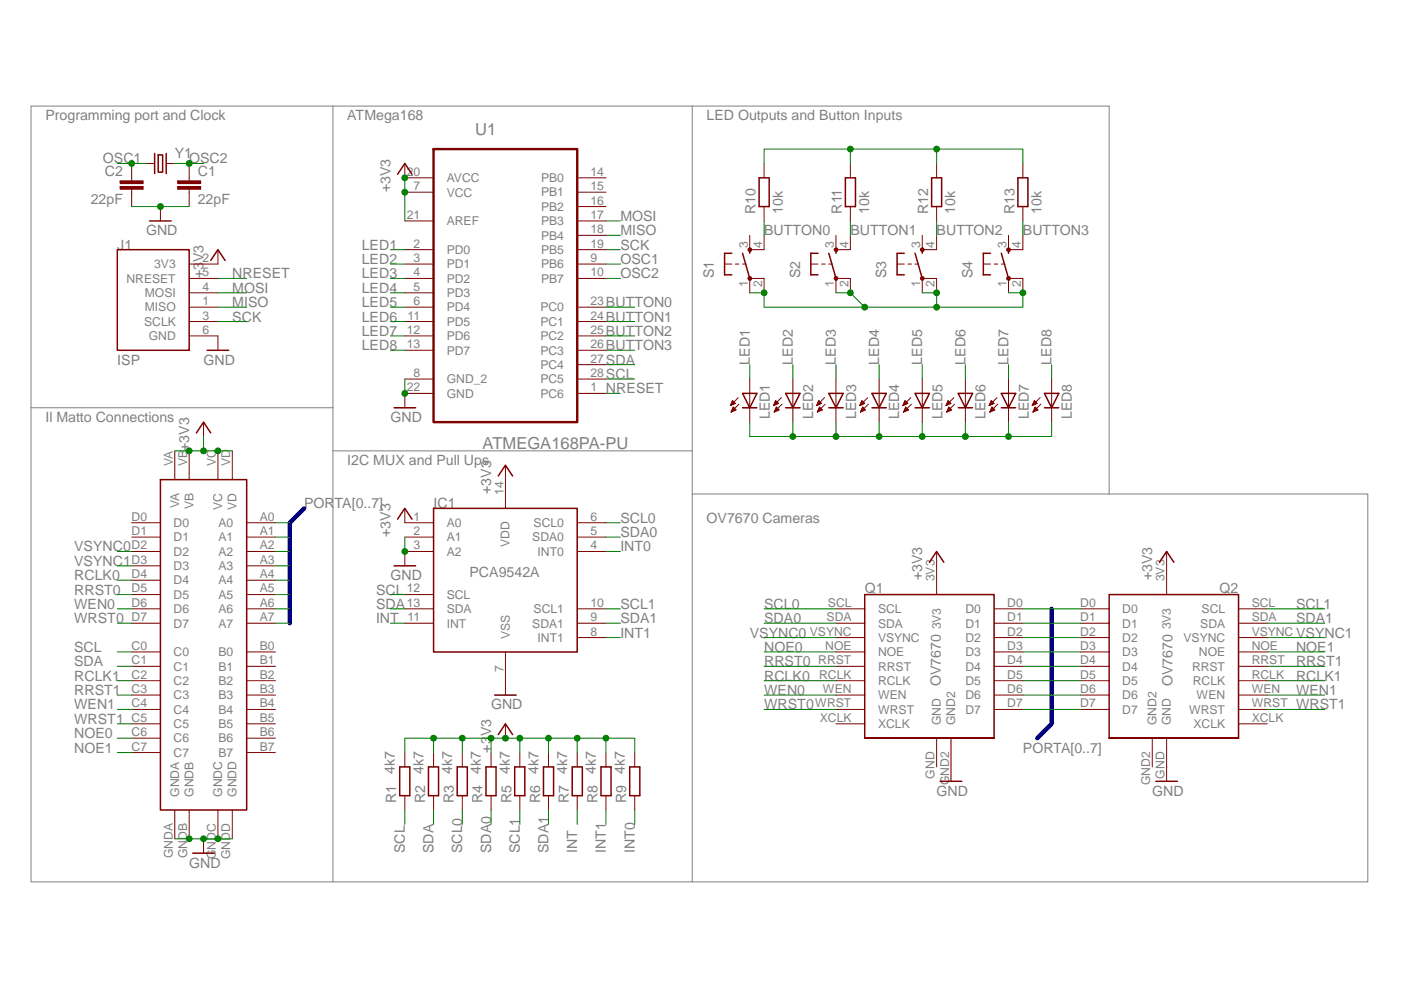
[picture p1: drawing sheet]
<svg xmlns="http://www.w3.org/2000/svg" width="297mm" height="210mm" viewBox="0 0 297 210" stroke-linecap="round" stroke-linejoin="round" font-family="sans-serif">
<path d="M70.6 22.5v64M146.8 22.5v73.1M6.6 86.5v100.5h283.4v-82.2h-54.8M6.6 86.5v-64h228.6v82.3M6.6 86.5h64M70.6 86.5v100.5M70.6 95.6h76.2v91.4M146.8 104.8h88.4" fill="none" stroke="#808080" stroke-width=".21"/>
<g fill="none" stroke="#800000" stroke-width=".21">
<path d="M31 34.7h1.8M35.2 34.7h1.9M85.8 37.7h6.1M122.4 37.7h6.1M40.1 56h6.1M40.1 59.1h6.1M85.8 40.8h6.1M85.8 46.9h6.1M85.8 53h6.1M85.8 56h6.1M85.8 59.1h6.1M122.4 40.8h6.1"/>
<path d="M122.4 46.9h6.1M122.4 53h6.1M122.4 56h6.1M122.4 59.1h6.1M122.4 43.8h6.1M122.4 49.9h6.1M153.6 56h1.5M155.9 56h.8M157.4 56h.8M159 53h3M159 59.1h3M40.1 62.1h6.1"/>
<path d="M40.1 65.2h6.1M40.1 68.2h6.1M40.1 71.2h6.1M85.8 62.1h6.1M85.8 65.2h6.1M85.8 68.2h6.1M85.8 71.2h6.1M85.8 74.3h6.1M122.4 65.2h6.1M122.4 68.2h6.1M122.4 71.2h6.1M122.4 74.3h6.1"/>
<path d="M122.4 77.3h6.1M37.1 95.6v6.1M40.1 95.6v6.1M46.2 95.6v6.1M49.3 95.6v6.1M85.8 80.4h6.1M85.8 83.4h6.1M122.4 80.4h6.1M122.4 83.4h6.1M27.9 110.9h6.1M27.9 113.9h6.1M27.9 117h6.1"/>
<path d="M52.3 110.9h6.1M52.3 113.9h6.1M52.3 117h6.1M85.8 110.9h6.1M85.8 113.9h6.1M85.8 117h6.1M107.2 101.7v6.1M122.4 110.9h6.1M122.4 113.9h6.1M122.4 117h6.1M27.9 120h6.1M27.9 123.1h6.1"/>
<path d="M27.9 126.1h6.1M27.9 129.1h6.1M27.9 132.2h6.1M27.9 138.3h6.1M52.3 120h6.1M52.3 123.1h6.1M52.3 126.1h6.1M52.3 129.1h6.1M52.3 132.2h6.1M52.3 138.3h6.1M85.8 126.1h6.1M85.8 129.1h6.1"/>
<path d="M85.8 132.2h6.1M107.2 138.3v6.1M122.4 129.1h6.1M122.4 132.2h6.1M122.4 135.2h6.1M177.2 138.3h6.1M177.2 132.2h6.1M177.2 129.1h6.1M177.2 135.2h6.1M198.6 120v6.1M210.8 129.1h6.1M210.8 132.2h6.1"/>
<path d="M210.8 138.3h6.1M210.8 135.2h6.1M229.1 129.1h6.1M229.1 132.2h6.1M229.1 138.3h6.1M229.1 135.2h6.1M247.4 120v6.1M262.6 129.1h6.1M262.6 132.2h6.1M262.6 138.3h6.1M262.6 135.2h6.1M27.9 141.3h6.1"/>
<path d="M27.9 144.4h6.1M27.9 147.4h6.1M27.9 150.5h6.1M27.9 153.5h6.1M27.9 156.6h6.1M27.9 159.6h6.1M52.3 141.3h6.1M52.3 144.4h6.1M52.3 147.4h6.1M52.3 150.5h6.1M52.3 153.5h6.1M52.3 156.6h6.1"/>
<path d="M52.3 159.6h6.1M177.2 150.5h6.1M177.2 153.5h6.1M177.2 141.3h6.1M177.2 144.4h6.1M177.2 147.4h6.1M198.6 156.6v6.1M201.6 156.6v6.1M210.8 141.3h6.1M210.8 144.4h6.1M210.8 147.4h6.1M210.8 150.5h6.1"/>
<path d="M229.1 141.3h6.1M229.1 144.4h6.1M229.1 147.4h6.1M229.1 150.5h6.1M244.3 156.6v6.1M247.4 156.6v6.1M262.6 141.3h6.1M262.6 144.4h6.1M262.6 147.4h6.1M262.6 150.5h6.1M262.6 153.5h6.1M37.1 171.8v6.1"/>
<path d="M40.1 171.8v6.1M46.2 171.8v6.1M49.3 171.8v6.1"/>
</g>
<path d="M91.9 31.6h30.5v57.9h-30.5z" fill="none" stroke="#800000" stroke-width=".51"/>
<g fill="none" stroke="#800000" stroke-width=".32">
<path d="M32.8 32.6v4.2M33.5 32.9h1v3.6h-1zM35.2 32.6v4.2M24.9 53h15.2v21.3h-15.2zM155.1 53.7h-1.5v4.6h1.5M157.4 53.7l1.6 5.4M159 53v.7M34 101.7h18.3v70.1h-18.3zM91.9 107.8h30.5v30.5h-30.5zM183.3 156.6v-30.5h27.5v30.5M183.3 156.6h27.5h-27.5M235.2 156.6v-30.5h27.4v30.5"/>
<path d="M262.6 156.6h-27.4h27.4"/>
</g>
<path d="M158.7 58.8l.5-.1a.42 .42 0 0 1 .1 .5 .42 .42 0 0 1-.3 .3l-.3-.2z" fill-rule="evenodd" fill="#800000"/>
<path d="M158.7 58.8l.5-.1a.42 .42 0 0 1 .1 .5 .42 .42 0 0 1-.3 .3l-.3-.2z" fill="none" stroke="#800000" stroke-width=".21"/>
<path d="M158.7 52.7l.5-.1a.42 .42 0 0 1 .1 .5 .42 .42 0 0 1-.3 .3l-.3-.2z" fill-rule="evenodd" fill="#800000"/>
<path d="M158.7 52.7l.5-.1a.42 .42 0 0 1 .1 .5 .42 .42 0 0 1-.3 .3l-.3-.2zM159 49.9v3.1M159 59.1v3M162 49.9v3.1M162 59.1v3M171.9 56h1.5M174.2 56h.8M175.7 56h.8M177.2 53h3.1M177.2 59.1h3.1" fill="none" stroke="#800000" stroke-width=".21"/>
<path d="M173.4 53.7h-1.5v4.6h1.5M175.7 53.7l1.5 5.4M177.2 53v.7" fill="none" stroke="#800000" stroke-width=".32"/>
<path d="M176.9 58.8l.4-.1 .3 .1-.1 .5-.2 .1-.4-.1z" fill-rule="evenodd" fill="#800000"/>
<path d="M176.9 58.8l.4-.1 .3 .1-.1 .5-.2 .1-.4-.1z" fill="none" stroke="#800000" stroke-width=".21"/>
<path d="M176.9 52.7l.4-.1 .3 .1-.1 .5-.2 .2-.4-.2z" fill-rule="evenodd" fill="#800000"/>
<path d="M176.9 52.7l.4-.1 .3 .1-.1 .5-.2 .2-.4-.2zM177.2 49.9v3.1M177.2 59.1v3M180.3 49.9v3.1M180.3 59.1v3M190.2 56h1.5M192.5 56h.7M194 56h.8M195.5 53h3.1M195.5 59.1h3.1" fill="none" stroke="#800000" stroke-width=".21"/>
<path d="M191.7 53.7h-1.5v4.6h1.5M194 53.7l1.5 5.4M195.5 53v.7" fill="none" stroke="#800000" stroke-width=".32"/>
<path d="M195.2 58.8l.4-.1 .3 .1-.1 .5-.2 .1-.4-.1z" fill-rule="evenodd" fill="#800000"/>
<path d="M195.2 58.8l.4-.1 .3 .1-.1 .5-.2 .1-.4-.1z" fill="none" stroke="#800000" stroke-width=".21"/>
<path d="M195.2 52.7l.4-.1 .3 .1-.1 .5-.2 .2-.4-.2z" fill-rule="evenodd" fill="#800000"/>
<path d="M195.2 52.7l.4-.1 .3 .1-.1 .5-.2 .2-.4-.2zM195.5 49.9v3.1M195.5 59.1v3M198.6 49.9v3.1M198.6 59.1v3M208.5 56h1.5M210.8 56h.7M212.3 56h.8M213.8 53h3.1M213.8 59.1h3.1" fill="none" stroke="#800000" stroke-width=".21"/>
<path d="M210 53.7h-1.5v4.6h1.5M212.3 53.7l1.5 5.4M213.8 53v.7" fill="none" stroke="#800000" stroke-width=".32"/>
<path d="M213.5 58.8l.4-.1 .2 .1v.5l-.2 .1-.4-.1z" fill-rule="evenodd" fill="#800000"/>
<path d="M213.5 58.8l.4-.1 .2 .1v.5l-.2 .1-.4-.1z" fill="none" stroke="#800000" stroke-width=".21"/>
<path d="M213.5 52.7l.4-.1 .2 .1v.5l-.2 .2-.4-.2z" fill-rule="evenodd" fill="#800000"/>
<g fill="none" stroke="#800000" stroke-width=".21">
<path d="M40.1 37.7v.6M85.8 34.7v3M162 34.7v3M180.3 34.7v3M198.6 34.7v3M216.9 34.7v3M40.1 40.2v.6M46.2 53v3M162 43.8v3.1M180.3 43.8v3.1M198.6 43.8v3.1M213.5 52.7l.4-.1 .2 .1v.5l-.2 .2-.4-.2z"/>
<path d="M213.8 49.9v3.1M213.8 59.1v3M216.9 43.8v3.1M216.9 49.9v3.1M216.9 59.1v3M46.2 71.2v3.1M43.2 89.5v3.1M85.8 83.4v3.1M107.2 98.7v3M154.9 85.9h.3M155 85.7h.5M155 85.6h.9"/>
<path d="M155.1 87.2h.3M155.1 85.4h.7M155.1 87.1h.6M155.2 85.3h.4M155.2 87h.9M155.2 85.1h.3M155.3 86.8h.6M155.3 85h.1M155.3 85l.6 .6-1 .4zM155.3 86.6h.5M155.4 86.5h.2M155.4 86.3h.1"/>
<path d="M156.5 84.3l-1.6 1.7M156.7 85.7l-1.7 1.7 .5-1.1 .6 .7-1.1 .4M159 80.4v9.1M164.1 85.9h.2M164.1 85.7h.6M164.2 85.6h.8M164.2 87.2h.3M164.3 85.4h.6M164.3 87.1h.5M164.3 85.3h.5M164.3 87h.9M164.4 85.1h.2"/>
<path d="M164.4 86.8h.7M164.4 85h.1M164.4 85l.7 .6-1.1 .4zM164.5 86.6h.4M164.5 86.5h.3M164.6 86.3h.1M164.6 86.3l.6 .7-1.1 .4zM165.7 84.3l-1.7 1.7M165.8 85.7l-1.7 1.7M168.1 80.4v9.1M173.2 85.9h.3M173.3 85.7h.5"/>
<path d="M173.3 85.6h.9M173.4 87.2h.2M173.4 85.4h.7M173.4 87.1h.6M173.5 85.3h.4M173.5 87h.8M173.5 85.1h.3M173.5 86.8h.7M173.6 85h.1M173.6 85l.6 .6-1.1 .4zM173.6 86.6h.5M173.7 86.5h.2"/>
<path d="M173.7 86.3h.1M174.8 84.3l-1.7 1.7M175 85.7l-1.7 1.7 .5-1.1 .5 .7-1 .4M177.2 80.4v9.1M182.3 85.9h.3M182.4 85.7h.6M182.5 85.6h.8M182.5 87.2h.3M182.5 85.4h.7M182.6 87.1h.5M182.6 85.3h.5M182.6 87h.9"/>
<path d="M182.7 85.1h.2M182.7 86.8h.6M182.7 85h.1M182.7 85l.6 .6-1 .4zM182.7 86.6h.5M182.8 86.5h.2M182.9 86.3h.1M182.9 86.3l.6 .7-1.1 .4zM184 84.3l-1.7 1.7M184.1 85.7l-1.7 1.7M186.4 80.4v9.1M191.5 85.9h.2"/>
<path d="M191.6 85.7h.5M191.6 85.6h.8M191.6 87.2h.3M191.7 85.4h.7M191.7 87.1h.6M191.7 85.3h.5M191.8 87h.8M191.8 85.1h.2M191.8 86.8h.7M191.9 85h.1M191.9 85l.6 .6-1.1 .4zM191.9 86.6h.4"/>
<path d="M192 86.5h.2M192 86.3h.1M193.1 84.3l-1.7 1.7M193.2 85.7l-1.6 1.7 .4-1.1 .6 .7-1 .4M195.5 80.4v9.1M200.6 85.9h.3M200.7 85.7h.5M200.8 85.6h.8M200.8 87.2h.3M200.8 85.4h.7M200.8 87.1h.6M200.9 85.3h.4"/>
<path d="M200.9 87h.9M201 85.1h.2M201 86.8h.6M201 85h.1M201 85l.6 .6-1 .4zM201 86.6h.5M201.1 86.5h.2M201.2 86.3h.1M201.2 86.3l.6 .7-1.1 .4zM202.2 84.3l-1.6 1.7M202.4 85.7l-1.7 1.7M204.7 80.4v9.1"/>
<path d="M209.8 85.9h.2M209.8 85.7h.6M209.9 85.6h.8M209.9 87.2h.3M210 85.4h.6M210 87.1h.6M210 85.3h.5M210.1 87h.8M210.1 85.1h.2M210.1 86.8h.7M210.2 85h.1M210.2 85l.6 .6-1.1 .4z"/>
<path d="M210.2 86.6h.4M210.2 86.5h.3M210.3 86.3h.1M211.4 84.3l-1.7 1.7M211.5 85.7l-1.6 1.7 .4-1.1 .6 .7-1 .4M213.8 80.4v9.1M218.9 85.9h.3M219 85.7h.5M219 85.6h.9M219.1 87.2h.2M219.1 85.4h.7M219.1 87.1h.6"/>
<path d="M219.2 85.3h.4M219.2 87h.9M219.2 85.1h.3M219.3 86.8h.6M219.3 85h.1M219.3 85l.6 .6-1.1 .4zM219.3 86.6h.5M219.4 86.5h.2M219.5 86.3h.1M219.5 86.3l.6 .7-1.1 .4zM220.5 84.3l-1.7 1.7M220.7 85.7l-1.7 1.7"/>
<path d="M223 80.4v9.1M85.8 107.8v3.1M85.8 117v3M198.6 117v3M247.4 117v3M85.8 159.6v3.1M91.9 159.6v3.1M98 159.6v3.1M104.1 159.6v3.1M107.2 144.4v3M107.2 153.5v3.1M110.2 159.6v3.1"/>
<path d="M116.3 159.6v3.1M122.4 159.6v3.1M128.5 159.6v3.1M134.6 159.6v3.1M43.2 177.9v3.1M85.8 168.8v3M91.9 168.8v3M98 168.8v3M104.1 168.8v3M110.2 168.8v3M116.3 168.8v3M122.4 168.8v3"/>
<path d="M128.5 168.8v3M134.6 168.8v3M201.6 162.7v3M247.4 162.7v3"/>
</g>
<g fill="none" stroke="#800000" stroke-width=".32">
<path d="M84.3 37l1.5-2.3 1.6 2.3M160.9 37.7h2.2v6.1h-2.2zM179.2 37.7h2.2v6.1h-2.2zM197.5 37.7h2.1v6.1h-2.1zM215.8 37.7h2.1v6.1h-2.1zM44.7 55.2l1.5-2.2 1.5 2.2M43.9 74.3h4.6M41.6 91.8l1.6-2.3 1.5 2.3M83.5 86.5h4.6M157.4 83.4h3.1l-1.5 3.1zM157.4 86.5h3.1M166.6 83.4h3l-1.5 3.1z"/>
<path d="M166.6 86.5h3M175.7 83.4h3.1l-1.6 3.1zM175.7 86.5h3.1M184.9 83.4h3l-1.5 3.1zM184.9 86.5h3M194 83.4h3.1l-1.6 3.1zM194 86.5h3.1M203.2 83.4h3l-1.5 3.1zM203.2 86.5h3M212.3 83.4h3l-1.5 3.1zM212.3 86.5h3M221.4 83.4h3.1l-1.5 3.1z"/>
<path d="M221.4 86.5h3.1M84.3 110.1l1.5-2.3 1.6 2.3M105.6 101l1.6-2.3 1.5 2.3M197.1 119.3l1.5-2.3 1.5 2.3M245.8 119.3l1.6-2.3 1.5 2.3M83.5 120h4.6M104.9 147.4h4.5M105.6 155.8l1.6-2.3 1.5 2.3M84.7 162.7h2.2v6.1h-2.2zM90.8 162.7h2.2v6.1h-2.2zM96.9 162.7h2.2v6.1h-2.2zM103 162.7h2.2v6.1h-2.2z"/>
<path d="M109.1 162.7h2.2v6.1h-2.2zM115.2 162.7h2.2v6.1h-2.2zM121.3 162.7h2.2v6.1h-2.2zM127.4 162.7h2.2v6.1h-2.2zM133.5 162.7h2.2v6.1h-2.2zM199.3 165.7h4.6M245.1 165.7h4.5M40.9 181h4.5"/>
</g>
<path d="M37.7 39.6h4.8v.6h-4.8z" fill="#800000"/>
<path d="M37.7 39.6h4.8v.6h-4.8zM37.7 39.6h.1" fill="none" stroke="#800000" stroke-width=".21"/>
<path d="M37.7 38.4h4.8v.5h-4.8z" fill="#800000"/>
<path d="M27.9 37.7v.6M37.7 38.4h4.8v.5h-4.8zM37.7 38.4h.1M40.1 34.7v3M27.9 40.2v.6M40.1 40.8v3" fill="none" stroke="#800000" stroke-width=".21"/>
<path d="M25.5 39.6h4.8v.6h-4.8z" fill="#800000"/>
<path d="M25.5 39.6h4.8v.6h-4.8zM25.5 39.6h.1" fill="none" stroke="#800000" stroke-width=".21"/>
<path d="M25.5 38.4h4.8v.5h-4.8z" fill="#800000"/>
<path d="M25.5 38.4h4.8v.5h-4.8zM25.5 38.4h.1M27.9 34.7v3M27.9 40.8v3M34 43.8v3.1" fill="none" stroke="#800000" stroke-width=".21"/>
<path d="M31.7 46.9h4.6" fill="none" stroke="#800000" stroke-width=".32"/>
<path d="M64.5 107.8l-3.1 3.1v21.3M223 129.1v24.4l-3.1 3.1" fill="none" stroke="#000080" stroke-width=".93"/>
<g fill="none" stroke="#008000" stroke-width=".21">
<path d="M85.8 80.4v3M58.4 113.9h3M58.4 117h3M58.4 110.9h3M58.4 129.1h3M58.4 132.2h3M58.4 120h3M58.4 123.1h3M58.4 126.1h3M216.9 132.2h12.2M216.9 135.2h12.2M216.9 138.3h12.2"/>
<path d="M216.9 129.1h12.2M216.9 141.3h12.2M216.9 144.4h12.2M216.9 147.4h12.2M216.9 150.5h12.2"/>
</g>
<circle cx="85.8" cy="83.4" r=".61" fill="#008000"/>
<g fill="none" stroke="#008000" stroke-width=".21">
<path d="M40.1 177.9h6.1"/>
<circle cx="85.8" cy="83.4" r=".61"/>
</g>
<circle cx="43.2" cy="177.9" r=".61" fill="#008000"/>
<g fill="none" stroke="#008000" stroke-width=".21">
<path d="M46.2 177.9h3.1"/>
<circle cx="43.2" cy="177.9" r=".61"/>
</g>
<circle cx="46.2" cy="177.9" r=".61" fill="#008000"/>
<g fill="none" stroke="#008000" stroke-width=".21">
<path d="M37.1 177.9h3"/>
<circle cx="46.2" cy="177.9" r=".61"/>
</g>
<circle cx="40.1" cy="177.9" r=".61" fill="#008000"/>
<g fill="none" stroke="#008000" stroke-width=".21">
<path d="M85.8 113.9v3.1"/>
<circle cx="40.1" cy="177.9" r=".61"/>
</g>
<circle cx="85.8" cy="117" r=".61" fill="#008000"/>
<g fill="none" stroke="#008000" stroke-width=".21">
<path d="M27.9 43.8h12.2"/>
<circle cx="85.8" cy="117" r=".61"/>
</g>
<circle cx="34" cy="43.8" r=".61" fill="#008000"/>
<g fill="none" stroke="#008000" stroke-width=".21">
<path d="M85.8 37.7v3.1"/>
<circle cx="34" cy="43.8" r=".61"/>
</g>
<circle cx="85.8" cy="37.7" r=".61" fill="#008000"/>
<g fill="none" stroke="#008000" stroke-width=".21">
<path d="M85.8 40.8v6.1"/>
<circle cx="85.8" cy="37.7" r=".61"/>
</g>
<circle cx="85.8" cy="40.8" r=".61" fill="#008000"/>
<g fill="none" stroke="#008000" stroke-width=".21">
<path d="M43.2 92.6v3h-6.1"/>
<circle cx="85.8" cy="40.8" r=".61"/>
</g>
<circle cx="40.1" cy="95.6" r=".61" fill="#008000"/>
<g fill="none" stroke="#008000" stroke-width=".21">
<path d="M43.2 95.6h3"/>
<circle cx="40.1" cy="95.6" r=".61"/>
</g>
<circle cx="43.2" cy="95.6" r=".61" fill="#008000"/>
<g fill="none" stroke="#008000" stroke-width=".21">
<path d="M46.2 95.6h3.1"/>
<circle cx="43.2" cy="95.6" r=".61"/>
</g>
<circle cx="46.2" cy="95.6" r=".61" fill="#008000"/>
<g fill="none" stroke="#008000" stroke-width=".21">
<path d="M85.8 159.6v-3h48.8v3M128.5 156.6v3"/>
<circle cx="46.2" cy="95.6" r=".61"/>
</g>
<circle cx="128.5" cy="156.6" r=".61" fill="#008000"/>
<g fill="none" stroke="#008000" stroke-width=".21">
<path d="M122.4 156.6v3"/>
<circle cx="128.5" cy="156.6" r=".61"/>
</g>
<circle cx="122.4" cy="156.6" r=".61" fill="#008000"/>
<g fill="none" stroke="#008000" stroke-width=".21">
<path d="M116.3 156.6v3"/>
<circle cx="122.4" cy="156.6" r=".61"/>
</g>
<circle cx="116.3" cy="156.6" r=".61" fill="#008000"/>
<g fill="none" stroke="#008000" stroke-width=".21">
<path d="M110.2 156.6v3"/>
<circle cx="116.3" cy="156.6" r=".61"/>
</g>
<circle cx="110.2" cy="156.6" r=".61" fill="#008000"/>
<g fill="none" stroke="#008000" stroke-width=".21">
<path d="M104.1 156.6v3"/>
<circle cx="110.2" cy="156.6" r=".61"/>
</g>
<circle cx="104.1" cy="156.6" r=".61" fill="#008000"/>
<g fill="none" stroke="#008000" stroke-width=".21">
<path d="M98 156.6v3"/>
<circle cx="104.1" cy="156.6" r=".61"/>
</g>
<circle cx="98" cy="156.6" r=".61" fill="#008000"/>
<g fill="none" stroke="#008000" stroke-width=".21">
<path d="M91.9 156.6v3"/>
<circle cx="98" cy="156.6" r=".61"/>
</g>
<circle cx="91.9" cy="156.6" r=".61" fill="#008000"/>
<circle cx="91.9" cy="156.6" r=".61" fill="none" stroke="#008000" stroke-width=".21"/>
<circle cx="107.2" cy="156.6" r=".61" fill="#008000"/>
<g fill="none" stroke="#008000" stroke-width=".21">
<path d="M128.5 77.3h6.1M128.5 80.4h6.1M159 89.5v3.1h64v-3.1M213.8 89.5v3.1M24.9 117h3M128.5 117h3M128.5 113.9h3M128.5 110.9h3M24.9 120h3M24.9 123.1h3M24.9 126.1h3M24.9 129.1h3"/>
<path d="M24.9 132.2h3M24.9 138.3h3M82.8 126.1h3M82.8 129.1h3M82.8 132.2h3M128.5 135.2h3M128.5 129.1h3M128.5 132.2h3M162 135.2h15.2M162 129.1h15.2M162 132.2h15.2M162 138.3h15.2"/>
<path d="M268.7 135.2h12.2M268.7 129.1h12.2M268.7 132.2h12.2M268.7 138.3h12.2M24.9 144.4h3M24.9 141.3h3M24.9 147.4h3M24.9 150.5h3M24.9 153.5h3M24.9 156.6h3M24.9 159.6h3M162 144.4h15.2"/>
<path d="M162 141.3h15.2M162 147.4h15.2M162 150.5h15.2M268.7 144.4h12.2M268.7 141.3h12.2M268.7 147.4h12.2M268.7 150.5h12.2M85.8 171.8v3.1M91.9 171.8v3.1M98 171.8v3.1M104.1 171.8v3.1M110.2 171.8v3.1"/>
<path d="M116.3 171.8v3.1M122.4 171.8v3.1M128.5 171.8v3.1M134.6 171.8v3.1"/>
<circle cx="107.2" cy="156.6" r=".61"/>
</g>
<circle cx="213.8" cy="92.6" r=".61" fill="#008000"/>
<g fill="none" stroke="#008000" stroke-width=".21">
<path d="M204.7 89.5v3.1"/>
<circle cx="213.8" cy="92.6" r=".61"/>
</g>
<circle cx="204.7" cy="92.6" r=".61" fill="#008000"/>
<g fill="none" stroke="#008000" stroke-width=".21">
<path d="M195.5 89.5v3.1"/>
<circle cx="204.7" cy="92.6" r=".61"/>
</g>
<circle cx="195.5" cy="92.6" r=".61" fill="#008000"/>
<g fill="none" stroke="#008000" stroke-width=".21">
<path d="M186.4 89.5v3.1"/>
<circle cx="195.5" cy="92.6" r=".61"/>
</g>
<circle cx="186.4" cy="92.6" r=".61" fill="#008000"/>
<g fill="none" stroke="#008000" stroke-width=".21">
<path d="M177.2 89.5v3.1"/>
<circle cx="186.4" cy="92.6" r=".61"/>
</g>
<circle cx="177.2" cy="92.6" r=".61" fill="#008000"/>
<g fill="none" stroke="#008000" stroke-width=".21">
<path d="M168.1 89.5v3.1"/>
<circle cx="177.2" cy="92.6" r=".61"/>
</g>
<circle cx="168.1" cy="92.6" r=".61" fill="#008000"/>
<g fill="none" stroke="#008000" stroke-width=".21">
<path d="M159 62.1h3v3.1M177.2 62.1h3.1M195.5 62.1h3.1"/>
<circle cx="168.1" cy="92.6" r=".61"/>
</g>
<circle cx="162" cy="62.1" r=".61" fill="#008000"/>
<g fill="none" stroke="#008000" stroke-width=".21">
<path d="M180.3 62.1l3 3.1M216.9 62.1v3.1h-54.9"/>
<circle cx="162" cy="62.1" r=".61"/>
</g>
<circle cx="180.3" cy="62.1" r=".61" fill="#008000"/>
<circle cx="180.3" cy="62.1" r=".61" fill="none" stroke="#008000" stroke-width=".21"/>
<circle cx="183.3" cy="65.2" r=".61" fill="#008000"/>
<g fill="none" stroke="#008000" stroke-width=".21">
<path d="M198.6 62.1v3.1"/>
<circle cx="183.3" cy="65.2" r=".61"/>
</g>
<circle cx="198.6" cy="62.1" r=".61" fill="#008000"/>
<circle cx="198.6" cy="62.1" r=".61" fill="none" stroke="#008000" stroke-width=".21"/>
<circle cx="198.6" cy="65.2" r=".61" fill="#008000"/>
<g fill="none" stroke="#008000" stroke-width=".21">
<path d="M213.8 62.1h3.1"/>
<circle cx="198.6" cy="65.2" r=".61"/>
</g>
<circle cx="216.9" cy="62.1" r=".61" fill="#008000"/>
<g fill="none" stroke="#008000" stroke-width=".21">
<path d="M162 34.7v-3.1h54.9v3.1M198.6 31.6v3.1"/>
<circle cx="216.9" cy="62.1" r=".61"/>
</g>
<circle cx="198.6" cy="31.6" r=".61" fill="#008000"/>
<g fill="none" stroke="#008000" stroke-width=".21">
<path d="M180.3 31.6v3.1"/>
<circle cx="198.6" cy="31.6" r=".61"/>
</g>
<circle cx="180.3" cy="31.6" r=".61" fill="#008000"/>
<g fill="none" stroke="#008000" stroke-width=".21">
<path d="M24.9 34.7h6.1M82.8 53h3M82.8 56h3M82.8 59.1h3M128.5 56h3M162 46.9v3M180.3 46.9v3M198.6 46.9v3M216.9 46.9v3M82.8 71.2h3M82.8 74.3h3M82.8 62.1h3"/>
<path d="M82.8 65.2h3M82.8 68.2h3M128.5 65.2h6.1M128.5 68.2h6.1M128.5 74.3h6.1M128.5 71.2h6.1M159 77.3v3.1M168.1 77.3v3.1M177.2 77.3v3.1M186.4 77.3v3.1M195.5 77.3v3.1M204.7 77.3v3.1"/>
<path d="M213.8 77.3v3.1M223 77.3v3.1"/>
<circle cx="180.3" cy="31.6" r=".61"/>
</g>
<circle cx="27.9" cy="34.7" r=".61" fill="#008000"/>
<g fill="none" stroke="#008000" stroke-width=".21">
<path d="M37.1 34.7h6.1M128.5 59.1h3"/>
<circle cx="27.9" cy="34.7" r=".61"/>
</g>
<circle cx="40.1" cy="34.7" r=".61" fill="#008000"/>
<g fill="none" stroke="#008000" stroke-width=".21">
<path d="M46.2 59.1h6.1M128.5 53h3M128.5 49.9h3M128.5 46.9h3M46.2 68.2h6.1M46.2 65.2h6.1M46.2 62.1h6.1M128.5 83.4h3"/>
<circle cx="40.1" cy="34.7" r=".61"/>
</g>
<g font-size="3.5" fill="#808080">
<text x="100.7" y="28.6">U1</text>
<text x="102.3" y="95.2">ATMEGA168PA-PU</text>
</g>
<g font-size="3" fill="#808080">
<text x="9.6" y="25.5">Programming port and Clock</text>
<text x="73.6" y="25.5">ATMega168</text>
<text x="149.8" y="25.5">LED Outputs and Button Inputs</text>
<text x="21.8" y="34.7">OSC1</text>
<text x="37.1" y="33.5">Y1</text>
<text x="40.1" y="34.7">OSC2</text>
<text x="22.2" y="37.3">C2</text>
<text x="41.9" y="37.3">C1</text>
<text x="82.8" y="40.8" transform="rotate(-90 82.8 40.8)">+3V3</text>
<text x="19.2" y="43.4">22pF</text>
<text x="41.9" y="43.4">22pF</text>
<text x="131.5" y="46.9">MOSI</text>
<text x="160.2" y="45.3" transform="rotate(-90 160.2 45.3)">R10</text>
<text x="166" y="45.3" transform="rotate(-90 166 45.3)">10k</text>
<text x="178.5" y="45.3" transform="rotate(-90 178.5 45.3)">R11</text>
<text x="184.3" y="45.3" transform="rotate(-90 184.3 45.3)">10k</text>
<text x="196.8" y="45.3" transform="rotate(-90 196.8 45.3)">R12</text>
<text x="202.5" y="45.3" transform="rotate(-90 202.5 45.3)">10k</text>
<text x="215.1" y="45.3" transform="rotate(-90 215.1 45.3)">R13</text>
<text x="220.8" y="45.3" transform="rotate(-90 220.8 45.3)">10k</text>
<text x="24.9" y="53">J1</text>
<text x="31" y="49.9">GND</text>
<text x="76.7" y="53">LED1</text>
<text x="131.5" y="53">SCK</text>
<text x="131.5" y="49.9">MISO</text>
<text x="162" y="49.9">BUTTON0</text>
<text x="180.3" y="49.9">BUTTON1</text>
<text x="198.6" y="49.9">BUTTON2</text>
<text x="216.9" y="49.9">BUTTON3</text>
<text x="43.2" y="59.1" transform="rotate(-90 43.2 59.1)">+3V3</text>
<text x="49.3" y="59.1">NRESET</text>
<text x="76.7" y="56">LED2</text>
<text x="76.7" y="59.1">LED3</text>
<text x="131.5" y="56">OSC1</text>
<text x="131.5" y="59.1">OSC2</text>
<text x="151.3" y="59.1" transform="rotate(-90 151.3 59.1)">S1</text>
<text x="169.6" y="59.1" transform="rotate(-90 169.6 59.1)">S2</text>
<text x="187.9" y="59.1" transform="rotate(-90 187.9 59.1)">S3</text>
<text x="206.2" y="59.1" transform="rotate(-90 206.2 59.1)">S4</text>
<text x="49.3" y="65.2">MISO</text>
<text x="49.3" y="62.1">MOSI</text>
<text x="76.7" y="62.1">LED4</text>
<text x="76.7" y="65.2">LED5</text>
<text x="128.5" y="65.2">BUTTON0</text>
<text x="49.3" y="68.2">SCK</text>
<text x="76.7" y="68.2">LED6</text>
<text x="76.7" y="71.2">LED7</text>
<text x="128.5" y="68.2">BUTTON1</text>
<text x="128.5" y="71.2">BUTTON2</text>
<text x="24.9" y="77.3">ISP</text>
<text x="43.2" y="77.3">GND</text>
<text x="76.7" y="74.3">LED8</text>
<text x="128.5" y="77.3">SDA</text>
<text x="128.5" y="74.3">BUTTON3</text>
<text x="159" y="77.3" transform="rotate(-90 159 77.3)">LED1</text>
<text x="168.1" y="77.3" transform="rotate(-90 168.1 77.3)">LED2</text>
<text x="177.2" y="77.3" transform="rotate(-90 177.2 77.3)">LED3</text>
<text x="186.4" y="77.3" transform="rotate(-90 186.4 77.3)">LED4</text>
<text x="195.5" y="77.3" transform="rotate(-90 195.5 77.3)">LED5</text>
<text x="204.7" y="77.3" transform="rotate(-90 204.7 77.3)">LED6</text>
<text x="213.8" y="77.3" transform="rotate(-90 213.8 77.3)">LED7</text>
<text x="223" y="77.3" transform="rotate(-90 223 77.3)">LED8</text>
<text x="128.5" y="80.4">SCL</text>
<text x="128.5" y="83.4">NRESET</text>
<text x="9.6" y="89.5">Il Matto Connections</text>
<text x="82.8" y="89.5">GND</text>
<text x="163.2" y="88.9" transform="rotate(-90 163.2 88.9)">LED1</text>
<text x="172.4" y="88.9" transform="rotate(-90 172.4 88.9)">LED2</text>
<text x="181.5" y="88.9" transform="rotate(-90 181.5 88.9)">LED3</text>
<text x="190.7" y="88.9" transform="rotate(-90 190.7 88.9)">LED4</text>
<text x="199.8" y="88.9" transform="rotate(-90 199.8 88.9)">LED5</text>
<text x="209" y="88.9" transform="rotate(-90 209 88.9)">LED6</text>
<text x="218.1" y="88.9" transform="rotate(-90 218.1 88.9)">LED7</text>
<text x="227.2" y="88.9" transform="rotate(-90 227.2 88.9)">LED8</text>
<text x="40.1" y="95.6" transform="rotate(-90 40.1 95.6)">+3V3</text>
<text x="73.6" y="98.7">I2C MUX and Pull Ups</text>
<text x="64.5" y="107.8">PORTA[0..7]</text>
<text x="91.9" y="107.8">IC1</text>
<text x="104.1" y="104.8" transform="rotate(-90 104.1 104.8)">+3V3</text>
<text x="82.8" y="113.9" transform="rotate(-90 82.8 113.9)">+3V3</text>
<text x="131.5" y="113.9">SDA0</text>
<text x="131.5" y="110.9">SCL0</text>
<text x="149.8" y="110.9">OV7670 Cameras</text>
<text x="15.7" y="117">VSYNC0</text>
<text x="131.5" y="117">INT0</text>
<text x="15.7" y="120">VSYNC1</text>
<text x="15.7" y="123.1">RCLK0</text>
<text x="82.8" y="123.1">GND</text>
<text x="99.5" y="122.4">PCA9542A</text>
<text x="183.3" y="125.8">Q1</text>
<text x="195.5" y="123.1" transform="rotate(-90 195.5 123.1)">+3V3</text>
<text x="244.3" y="123.1" transform="rotate(-90 244.3 123.1)">+3V3</text>
<text x="258.6" y="125.8">Q2</text>
<text x="15.7" y="126.1">RRST0</text>
<text x="15.7" y="129.2">WEN0</text>
<text x="79.7" y="129.2">SDA</text>
<text x="79.7" y="126.1">SCL</text>
<text x="131.5" y="129.2">SCL1</text>
<text x="162" y="129.2">SCL0</text>
<text x="274.8" y="129.2">SCL1</text>
<text x="15.7" y="132.2">WRST0</text>
<text x="79.7" y="132.2">INT</text>
<text x="131.5" y="132.2">SDA1</text>
<text x="131.5" y="135.2">INT1</text>
<text x="159" y="135.2">VSYNC0</text>
<text x="162" y="132.2">SDA0</text>
<text x="274.8" y="135.2">VSYNC1</text>
<text x="274.8" y="132.2">SDA1</text>
<text x="15.7" y="141.3">SDA</text>
<text x="15.7" y="138.3">SCL</text>
<text x="162" y="138.3">NOE0</text>
<text x="162" y="141.3">RRST0</text>
<text x="274.8" y="141.3">RRST1</text>
<text x="274.8" y="138.3">NOE1</text>
<text x="15.7" y="144.4">RCLK1</text>
<text x="15.7" y="147.4">RRST1</text>
<text x="162" y="144.4">RCLK0</text>
<text x="162" y="147.4">WEN0</text>
<text x="199.5" y="145.6" transform="rotate(-90 199.5 145.6)">OV7670</text>
<text x="248.6" y="145.6" transform="rotate(-90 248.6 145.6)">OV7670</text>
<text x="274.8" y="144.4">RCLK1</text>
<text x="274.8" y="147.4">WEN1</text>
<text x="15.7" y="150.5">WEN1</text>
<text x="15.7" y="153.5">WRST1</text>
<text x="104.1" y="150.5">GND</text>
<text x="162" y="150.5">WRST0</text>
<text x="274.8" y="150.5">WRST1</text>
<text x="15.7" y="156.6">NOE0</text>
<text x="15.7" y="159.6">NOE1</text>
<text x="104.1" y="159.6" transform="rotate(-90 104.1 159.6)">+3V3</text>
<text x="216.9" y="159.6">PORTA[0..7]</text>
<text x="83.7" y="164.2" transform="rotate(-90 83.7 164.2)">4k7</text>
<text x="89.8" y="164.2" transform="rotate(-90 89.8 164.2)">4k7</text>
<text x="95.9" y="164.2" transform="rotate(-90 95.9 164.2)">4k7</text>
<text x="102" y="164.2" transform="rotate(-90 102 164.2)">4k7</text>
<text x="108.1" y="164.2" transform="rotate(-90 108.1 164.2)">4k7</text>
<text x="114.2" y="164.2" transform="rotate(-90 114.2 164.2)">4k7</text>
<text x="120.3" y="164.2" transform="rotate(-90 120.3 164.2)">4k7</text>
<text x="126.4" y="164.2" transform="rotate(-90 126.4 164.2)">4k7</text>
<text x="132.5" y="164.2" transform="rotate(-90 132.5 164.2)">4k7</text>
<text x="84" y="170.3" transform="rotate(-90 84 170.3)">R1</text>
<text x="90.1" y="170.3" transform="rotate(-90 90.1 170.3)">R2</text>
<text x="96.2" y="170.3" transform="rotate(-90 96.2 170.3)">R3</text>
<text x="102.3" y="170.3" transform="rotate(-90 102.3 170.3)">R4</text>
<text x="108.4" y="170.3" transform="rotate(-90 108.4 170.3)">R5</text>
<text x="114.5" y="170.3" transform="rotate(-90 114.5 170.3)">R6</text>
<text x="120.6" y="170.3" transform="rotate(-90 120.6 170.3)">R7</text>
<text x="126.7" y="170.3" transform="rotate(-90 126.7 170.3)">R8</text>
<text x="132.8" y="170.3" transform="rotate(-90 132.8 170.3)">R9</text>
<text x="198.6" y="168.8">GND</text>
<text x="244.3" y="168.8">GND</text>
<text x="40.1" y="184">GND</text>
<text x="85.8" y="181" transform="rotate(-90 85.8 181)">SCL</text>
<text x="91.9" y="181" transform="rotate(-90 91.9 181)">SDA</text>
<text x="98" y="181" transform="rotate(-90 98 181)">SCL0</text>
<text x="104.1" y="181" transform="rotate(-90 104.1 181)">SDA0</text>
<text x="110.2" y="181" transform="rotate(-90 110.2 181)">SCL1</text>
<text x="116.3" y="181" transform="rotate(-90 116.3 181)">SDA1</text>
<text x="122.4" y="181" transform="rotate(-90 122.4 181)">INT</text>
<text x="128.5" y="181" transform="rotate(-90 128.5 181)">INT1</text>
<text x="134.6" y="181" transform="rotate(-90 134.6 181)">INT0</text>
</g>
<g font-size="2.6" fill="#808080">
<text x="86.2" y="37.3">20</text>
<text x="87.7" y="40.3">7</text>
<text x="94.7" y="38.7">AVCC</text>
<text x="94.7" y="41.7">VCC</text>
<text x="114.7" y="38.6">PB0</text>
<text x="114.7" y="41.7">PB1</text>
<text x="125.2" y="37.3">14</text>
<text x="125.2" y="40.3">15</text>
<text x="86.2" y="46.4">21</text>
<text x="94.7" y="47.8">AREF</text>
<text x="114.7" y="44.7">PB2</text>
<text x="114.7" y="47.8">PB3</text>
<text x="125.2" y="43.4">16</text>
<text x="125.2" y="46.4">17</text>
<text x="87.7" y="52.5">2</text>
<text x="94.7" y="53.9">PD0</text>
<text x="114.7" y="50.8">PB4</text>
<text x="114.7" y="53.9">PB5</text>
<text x="125.2" y="49.5">18</text>
<text x="125.2" y="52.5">19</text>
<text x="158.5" y="52.5" transform="rotate(-90 158.5 52.5)">3</text>
<text x="161.6" y="52.5" transform="rotate(-90 161.6 52.5)">4</text>
<text x="176.8" y="52.5" transform="rotate(-90 176.8 52.5)">3</text>
<text x="179.9" y="52.5" transform="rotate(-90 179.9 52.5)">4</text>
<text x="195.1" y="52.5" transform="rotate(-90 195.1 52.5)">3</text>
<text x="198.2" y="52.5" transform="rotate(-90 198.2 52.5)">4</text>
<text x="213.4" y="52.5" transform="rotate(-90 213.4 52.5)">3</text>
<text x="216.4" y="52.5" transform="rotate(-90 216.4 52.5)">4</text>
<text x="26.8" y="60">NRESET</text>
<text x="32.7" y="56.9">3V3</text>
<text x="42.9" y="55.6">2</text>
<text x="42.9" y="58.6">5</text>
<text x="87.7" y="55.6">3</text>
<text x="87.7" y="58.6">4</text>
<text x="94.7" y="56.9">PD1</text>
<text x="94.7" y="60">PD2</text>
<text x="114.7" y="56.9">PB6</text>
<text x="114.7" y="60">PB7</text>
<text x="125.2" y="55.6">9</text>
<text x="125.2" y="58.6">10</text>
<text x="30.7" y="63">MOSI</text>
<text x="42.9" y="64.7">1</text>
<text x="42.9" y="61.7">4</text>
<text x="87.7" y="61.7">5</text>
<text x="87.7" y="64.7">6</text>
<text x="94.7" y="63">PD3</text>
<text x="125.2" y="64.7">23</text>
<text x="158.5" y="60.9" transform="rotate(-90 158.5 60.9)">1</text>
<text x="161.6" y="60.9" transform="rotate(-90 161.6 60.9)">2</text>
<text x="176.8" y="60.9" transform="rotate(-90 176.8 60.9)">1</text>
<text x="179.9" y="60.9" transform="rotate(-90 179.9 60.9)">2</text>
<text x="195.1" y="60.9" transform="rotate(-90 195.1 60.9)">1</text>
<text x="198.2" y="60.9" transform="rotate(-90 198.2 60.9)">2</text>
<text x="213.4" y="60.9" transform="rotate(-90 213.4 60.9)">1</text>
<text x="216.4" y="60.9" transform="rotate(-90 216.4 60.9)">2</text>
<text x="30.6" y="69.1">SCLK</text>
<text x="30.7" y="66.1">MISO</text>
<text x="42.9" y="70.8">6</text>
<text x="42.9" y="67.8">3</text>
<text x="86.2" y="70.8">12</text>
<text x="86.4" y="67.8">11</text>
<text x="94.7" y="66.1">PD4</text>
<text x="94.7" y="69.1">PD5</text>
<text x="114.6" y="66.1">PC0</text>
<text x="114.6" y="69.1">PC1</text>
<text x="125.2" y="67.8">24</text>
<text x="125.2" y="70.8">25</text>
<text x="31.6" y="72.2">GND</text>
<text x="86.2" y="73.9">13</text>
<text x="94.7" y="72.2">PD6</text>
<text x="94.7" y="75.2">PD7</text>
<text x="114.6" y="72.2">PC2</text>
<text x="114.6" y="75.2">PC3</text>
<text x="125.2" y="73.9">26</text>
<text x="125.2" y="76.9">27</text>
<text x="86.2" y="83">22</text>
<text x="87.7" y="80">8</text>
<text x="94.7" y="81.3">GND_2</text>
<text x="114.6" y="78.3">PC4</text>
<text x="114.6" y="81.3">PC5</text>
<text x="125.2" y="80">28</text>
<text x="125.2" y="83">1</text>
<text x="94.7" y="84.3">GND</text>
<text x="114.6" y="84.3">PC6</text>
<text x="36.6" y="98.9" transform="rotate(-90 36.6 98.9)">VA</text>
<text x="39.7" y="98.9" transform="rotate(-90 39.7 98.9)">VB</text>
<text x="45.8" y="98.9" transform="rotate(-90 45.8 98.9)">VC</text>
<text x="48.8" y="98.9" transform="rotate(-90 48.8 98.9)">VD</text>
<text x="38" y="107.8" transform="rotate(-90 38 107.8)">VA</text>
<text x="41" y="108" transform="rotate(-90 41 108)">VB</text>
<text x="106.7" y="105" transform="rotate(-90 106.7 105)">14</text>
<text x="27.9" y="113.5">D1</text>
<text x="27.9" y="110.4">D0</text>
<text x="36.8" y="111.8">D0</text>
<text x="46.3" y="111.8">A0</text>
<text x="47.1" y="108.1" transform="rotate(-90 47.1 108.1)">VC</text>
<text x="50.2" y="108.1" transform="rotate(-90 50.2 108.1)">VD</text>
<text x="55.1" y="110.4">A0</text>
<text x="55.1" y="113.5">A1</text>
<text x="87.7" y="110.4">1</text>
<text x="87.7" y="113.5">2</text>
<text x="94.7" y="111.8">A0</text>
<text x="113.1" y="111.8">SCL0</text>
<text x="125.2" y="110.4">6</text>
<text x="125.2" y="113.5">5</text>
<text x="27.9" y="119.6">D3</text>
<text x="27.9" y="116.5">D2</text>
<text x="36.8" y="117.9">D2</text>
<text x="36.8" y="114.8">D1</text>
<text x="46.3" y="114.8">A1</text>
<text x="46.3" y="117.9">A2</text>
<text x="55.1" y="116.5">A2</text>
<text x="55.1" y="119.6">A3</text>
<text x="87.7" y="116.5">3</text>
<text x="94.7" y="114.8">A1</text>
<text x="94.7" y="117.9">A2</text>
<text x="108.1" y="116.1" transform="rotate(-90 108.1 116.1)">VDD</text>
<text x="112.9" y="114.8">SDA0</text>
<text x="114" y="117.9">INT0</text>
<text x="125.2" y="116.5">4</text>
<text x="27.9" y="125.7">D5</text>
<text x="27.9" y="122.6">D4</text>
<text x="36.8" y="124">D4</text>
<text x="36.8" y="120.9">D3</text>
<text x="46.3" y="120.9">A3</text>
<text x="46.3" y="124">A4</text>
<text x="55.1" y="122.6">A4</text>
<text x="55.1" y="125.7">A5</text>
<text x="86.2" y="125.7">12</text>
<text x="198.2" y="123.3" transform="rotate(-90 198.2 123.3)">3V3</text>
<text x="246.9" y="123.3" transform="rotate(-90 246.9 123.3)">3V3</text>
<text x="27.9" y="131.8">D7</text>
<text x="27.9" y="128.7">D6</text>
<text x="36.8" y="130.1">D6</text>
<text x="36.8" y="127">D5</text>
<text x="46.3" y="127">A5</text>
<text x="46.3" y="130">A6</text>
<text x="55.1" y="128.7">A6</text>
<text x="55.1" y="131.8">A7</text>
<text x="86.2" y="128.7">13</text>
<text x="86.4" y="131.8">11</text>
<text x="94.7" y="127">SCL</text>
<text x="94.7" y="130.1">SDA</text>
<text x="113.1" y="130">SCL1</text>
<text x="125.2" y="131.8">9</text>
<text x="125.2" y="128.7">10</text>
<text x="175.3" y="131.8">SDA</text>
<text x="175.5" y="128.7">SCL</text>
<text x="186.2" y="130.1">SCL</text>
<text x="204.7" y="130">D0</text>
<text x="213.6" y="131.8">D1</text>
<text x="213.6" y="128.7">D0</text>
<text x="229" y="128.7">D0</text>
<text x="229" y="131.8">D1</text>
<text x="238" y="130">D0</text>
<text x="254.8" y="130.1">SCL</text>
<text x="265.4" y="128.7">SCL</text>
<text x="265.4" y="131.8">SDA</text>
<text x="27.9" y="137.9">C0</text>
<text x="36.8" y="133.1">D7</text>
<text x="46.3" y="133.1">A7</text>
<text x="55.1" y="137.9">B0</text>
<text x="94.7" y="133.1">INT</text>
<text x="108.1" y="135.5" transform="rotate(-90 108.1 135.5)">VSS</text>
<text x="112.9" y="133.1">SDA1</text>
<text x="114" y="136.1">INT1</text>
<text x="125.2" y="134.8">8</text>
<text x="171.7" y="134.8">VSYNC</text>
<text x="175" y="137.9">NOE</text>
<text x="186.2" y="133.1">SDA</text>
<text x="186.2" y="136.2">VSYNC</text>
<text x="199.5" y="133.5" transform="rotate(-90 199.5 133.5)">3V3</text>
<text x="204.7" y="133.1">D1</text>
<text x="204.7" y="136.1">D2</text>
<text x="213.6" y="137.9">D3</text>
<text x="213.6" y="134.8">D2</text>
<text x="229" y="134.8">D2</text>
<text x="229" y="137.9">D3</text>
<text x="238" y="136.1">D2</text>
<text x="238" y="133.1">D1</text>
<text x="248.3" y="133.5" transform="rotate(-90 248.3 133.5)">3V3</text>
<text x="250.9" y="136.2">VSYNC</text>
<text x="254.5" y="133.1">SDA</text>
<text x="265.4" y="137.9">NOE</text>
<text x="265.4" y="134.8">VSYNC</text>
<text x="27.9" y="140.9">C1</text>
<text x="27.9" y="144">C2</text>
<text x="36.8" y="139.2">C0</text>
<text x="36.8" y="142.3">C1</text>
<text x="46.3" y="139.2">B0</text>
<text x="46.3" y="142.2">B1</text>
<text x="55.1" y="140.9">B1</text>
<text x="55.1" y="144">B2</text>
<text x="106.7" y="142.5" transform="rotate(-90 106.7 142.5)">7</text>
<text x="173.5" y="140.9">RRST</text>
<text x="173.7" y="144">RCLK</text>
<text x="186.2" y="142.3">RRST</text>
<text x="186.2" y="139.2">NOE</text>
<text x="204.7" y="139.2">D3</text>
<text x="204.7" y="142.2">D4</text>
<text x="213.6" y="144">D5</text>
<text x="213.6" y="140.9">D4</text>
<text x="229" y="140.9">D4</text>
<text x="229" y="144">D5</text>
<text x="238" y="142.2">D4</text>
<text x="238" y="139.2">D3</text>
<text x="252.7" y="142.3">RRST</text>
<text x="254.2" y="139.2">NOE</text>
<text x="265.4" y="140.9">RRST</text>
<text x="265.4" y="144">RCLK</text>
<text x="27.9" y="147">C3</text>
<text x="36.8" y="145.3">C2</text>
<text x="36.8" y="148.4">C3</text>
<text x="46.3" y="145.3">B2</text>
<text x="46.3" y="148.3">B3</text>
<text x="55.1" y="147">B3</text>
<text x="174.5" y="147">WEN</text>
<text x="186.2" y="148.4">WEN</text>
<text x="186.2" y="145.3">RCLK</text>
<text x="204.7" y="145.3">D5</text>
<text x="204.7" y="148.3">D6</text>
<text x="213.6" y="147">D6</text>
<text x="229" y="147">D6</text>
<text x="238" y="148.3">D6</text>
<text x="238" y="145.3">D5</text>
<text x="252.9" y="145.3">RCLK</text>
<text x="253.7" y="148.4">WEN</text>
<text x="265.4" y="147">WEN</text>
<text x="27.9" y="150">C4</text>
<text x="27.9" y="153.1">C5</text>
<text x="36.8" y="151.4">C4</text>
<text x="36.8" y="154.4">C5</text>
<text x="46.3" y="151.4">B4</text>
<text x="46.3" y="154.4">B5</text>
<text x="55.1" y="150">B4</text>
<text x="55.1" y="153.1">B5</text>
<text x="172.9" y="150.1">WRST</text>
<text x="173.8" y="153.1">XCLK</text>
<text x="186.2" y="154.4">XCLK</text>
<text x="186.2" y="151.4">WRST</text>
<text x="199.5" y="153.8" transform="rotate(-90 199.5 153.8)">GND</text>
<text x="202.5" y="153.8" transform="rotate(-90 202.5 153.8)">GND2</text>
<text x="204.7" y="151.4">D7</text>
<text x="213.6" y="150">D7</text>
<text x="229" y="150">D7</text>
<text x="238" y="151.4">D7</text>
<text x="245.2" y="153.8" transform="rotate(-90 245.2 153.8)">GND2</text>
<text x="248.3" y="153.8" transform="rotate(-90 248.3 153.8)">GND</text>
<text x="252.1" y="151.4">WRST</text>
<text x="253" y="154.4">XCLK</text>
<text x="265.4" y="153.1">XCLK</text>
<text x="265.4" y="150.1">WRST</text>
<text x="27.9" y="156.1">C6</text>
<text x="27.9" y="159.2">C7</text>
<text x="36.8" y="157.5">C6</text>
<text x="36.8" y="160.5">C7</text>
<text x="46.3" y="157.5">B6</text>
<text x="46.3" y="160.5">B7</text>
<text x="55.1" y="156.1">B6</text>
<text x="55.1" y="159.2">B7</text>
<text x="198.2" y="165.1" transform="rotate(-90 198.2 165.1)">GND</text>
<text x="201.2" y="166.6" transform="rotate(-90 201.2 166.6)">GND2</text>
<text x="243.9" y="166.6" transform="rotate(-90 243.9 166.6)">GND2</text>
<text x="246.9" y="165.1" transform="rotate(-90 246.9 165.1)">GND</text>
<text x="38" y="169" transform="rotate(-90 38 169)">GNDA</text>
<text x="41" y="169" transform="rotate(-90 41 169)">GNDB</text>
<text x="47.1" y="169" transform="rotate(-90 47.1 169)">GNDC</text>
<text x="50.2" y="169" transform="rotate(-90 50.2 169)">GNDD</text>
<text x="36.6" y="182.1" transform="rotate(-90 36.6 182.1)">GNDA</text>
<text x="39.7" y="182.1" transform="rotate(-90 39.7 182.1)">GNDB</text>
<text x="45.8" y="182.2" transform="rotate(-90 45.8 182.2)">GNDC</text>
<text x="48.8" y="182.2" transform="rotate(-90 48.8 182.2)">GNDD</text>
</g>
</svg>
